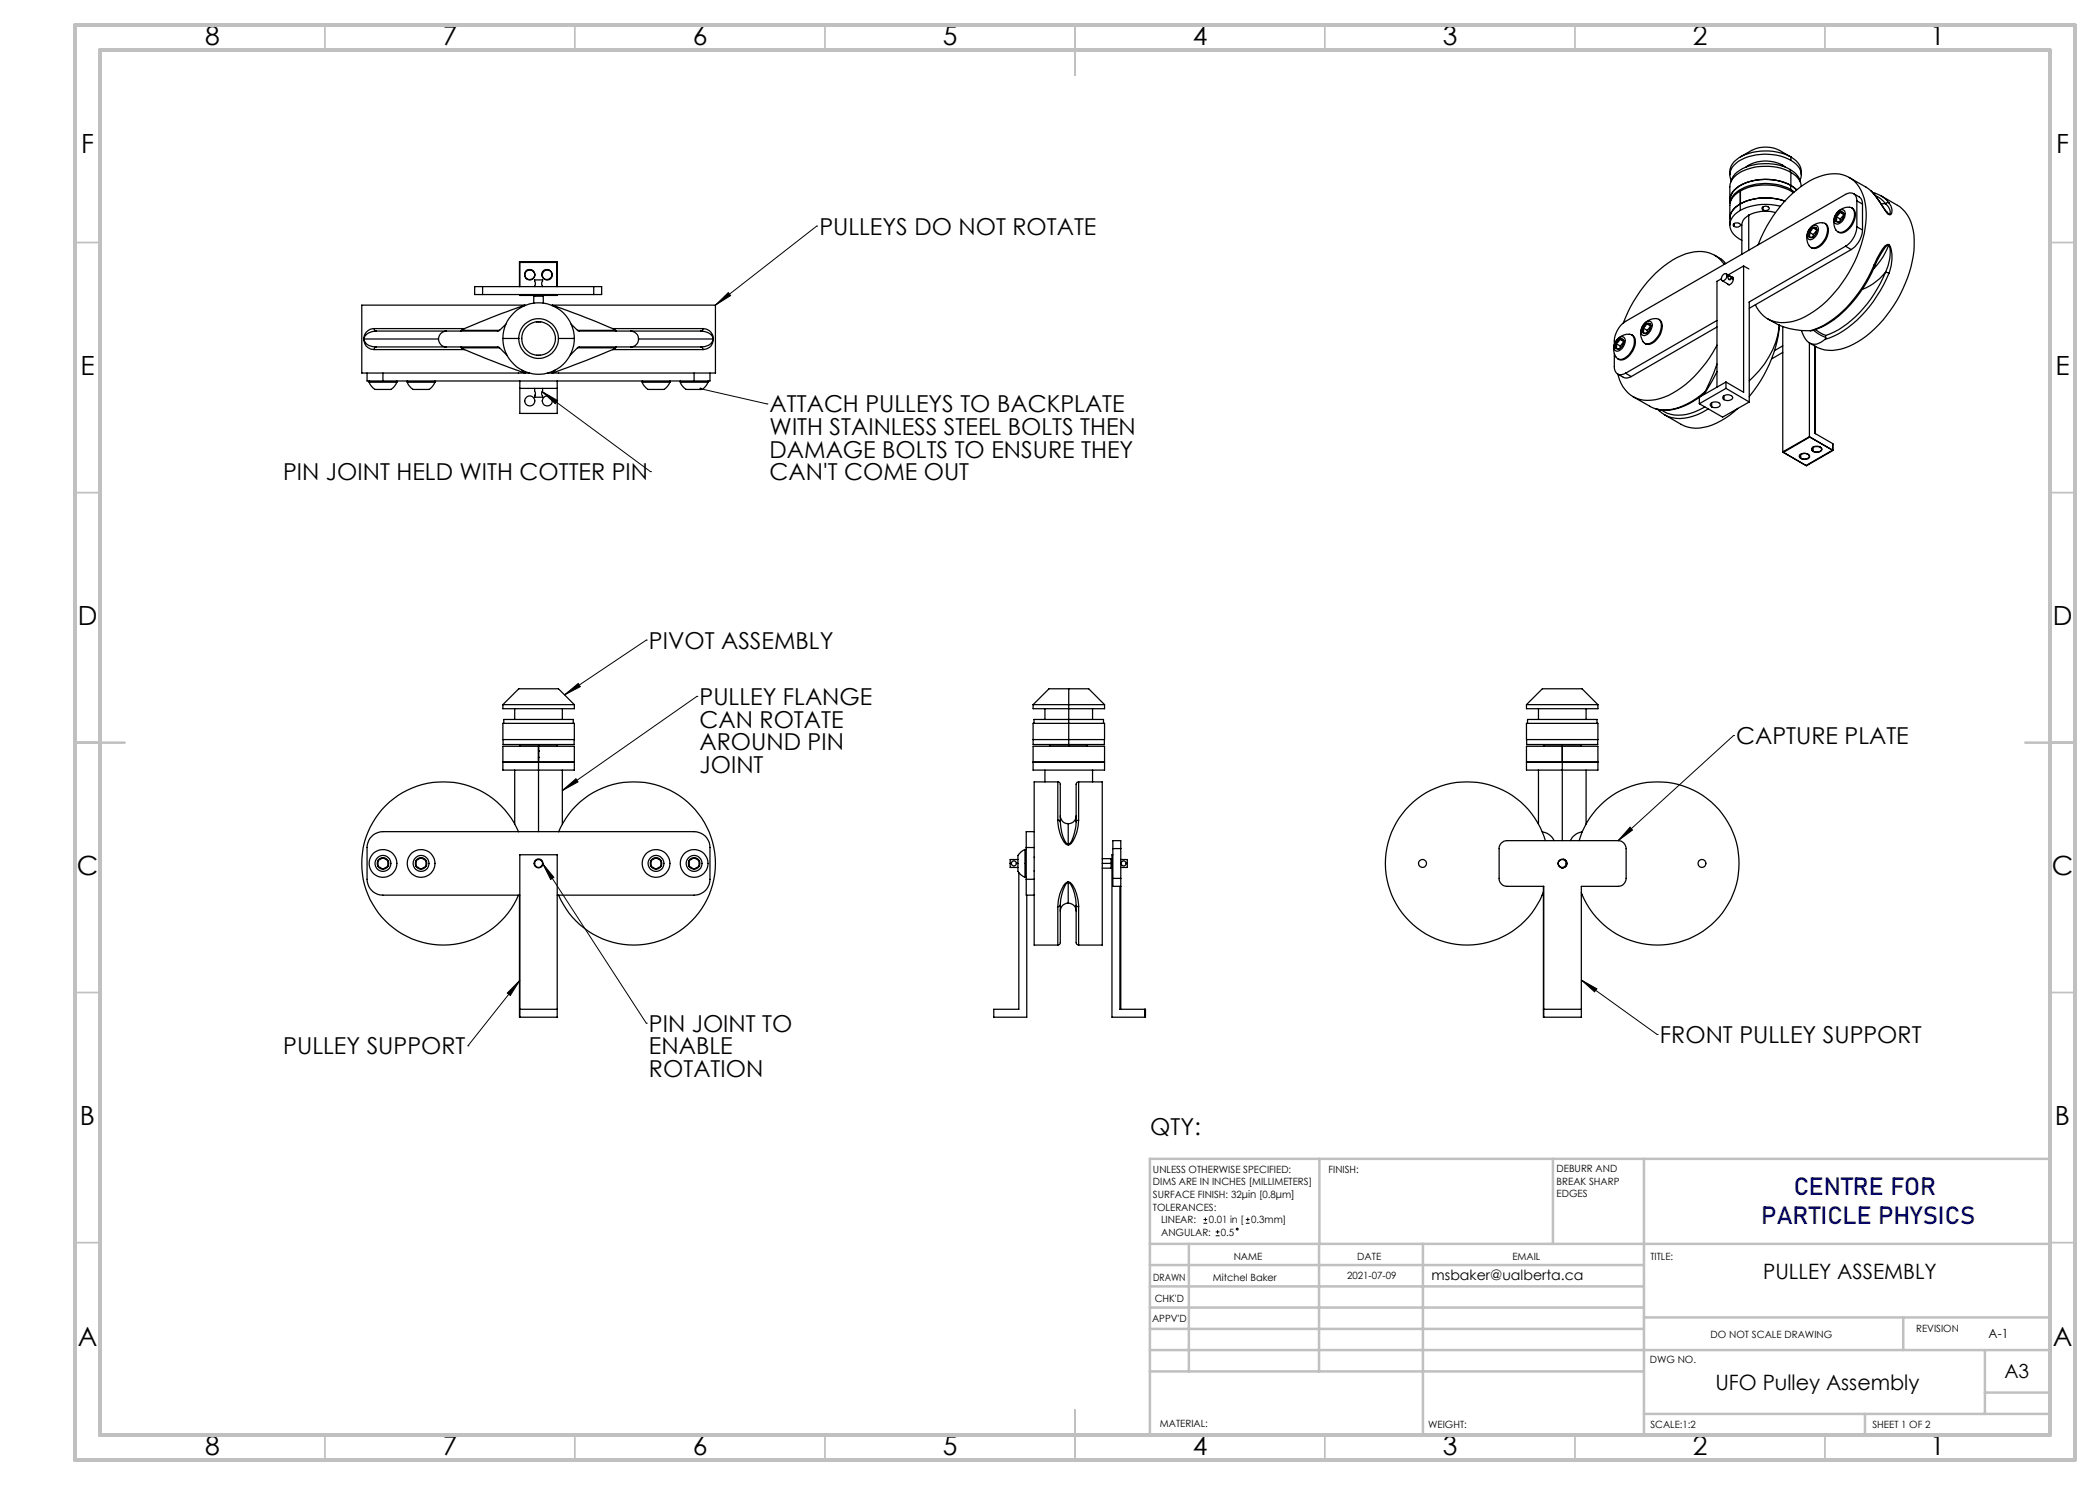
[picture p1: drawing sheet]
<svg xmlns="http://www.w3.org/2000/svg" width="420mm" height="297mm" viewBox="0 0 420 297" stroke-linecap="round" stroke-linejoin="round" font-family="sans-serif">
<g fill="none" stroke="#000" stroke-width=".2">
<path d="M163.3 45.2h.1M163.3 45.2l-20.2 15.8M108.4 78.3l21.7 16M108.4 78.3l3.1 1.8-.4 .6zM140.1 77.7l13.3 3.1M143.1 61l2.6-2.5 .4 .6zM130.1 94.3h.1M153.4 80.8h.1M112.9 139l2.7-2.3 .5 .6zM129.3 128h.1M129.3 128l-16.4 11M139.4 139.3h.1"/>
<path d="M139.4 139.3l-26.9 18.8M112.5 158.1l2.7-2.4 .4 .7zM346.7 147.1h.1M346.7 147.1l-23.1 21M108.5 172.7l20.8 31.9M108.5 172.7l2.3 2.8-.7 .4zM326 165.4l.5 .6-2.9 2.1zM104 196.1l-10.4 13.1M104 196.1l-1.9 3-.6-.5zM316.3 196l15.1 10.9M316.3 196l3.1 1.8-.5 .6zM93.6 209.2h.1"/>
<path d="M129.3 204.6h.1M331.4 206.9h.1M240.7 244.6h.7M240.7 243.9h.7M241.1 243.5v.8M243.1 247.2h.8M243.1 246.4h.8M243.5 246v.8M249.2 244.6h.7M249.2 243.9h.7M249.6 243.5v.8"/>
<circle cx="247.5" cy="245.8" r=".19"/>
</g>
<g fill="none" stroke="#c0c0c0" stroke-width=".35">
<path d="M65 5v5M115 5v5M165 5v5M215 5v10M265 5v5M315 5v5M365 5v5M15 48.5h5M410 48.5h5M15 98.5h5M410 98.5h5M15 148.5h10"/>
<path d="M405 148.5h10M15 198.5h5M410 198.5h5M15 248.5h5M410 248.5h5M65 287v5M115 287v5M165 287v5M215 282v10M265 287v5M315 287v5M365 287v5"/>
</g>
<g fill="none" stroke="#c0c0c0" stroke-width=".5">
<path d="M263.9 231.8v17M310.6 231.8v17M328.8 231.8v55.2M410 231.8h-180v55.2M230 248.8h180M230 257.3h98.8M230 253h98.8M237.8 248.8v25.5M263.8 248.8v25.5M284.6 248.8v38.2M230 265.8h98.8M230 261.5h98.8"/>
<path d="M230 274.3h98.8M230 270h180M328.8 263.5h81.2M380.6 263.5v6.5M397 270v12.8M397 278.5h13M328.8 282.8h81.2M373 282.8v4.2"/>
</g>
<path d="M15 5h400v287h-400zM20 10h390v277h-390z" fill="none" stroke="#c0c0c0" stroke-width=".7"/>
<path d="M112.9 139l2.7-2.3 .5 .6zM112.5 158.1l2.7-2.4 .4 .7zM108.5 172.7l2.3 2.8-.7 .4zM104 196.1l-1.9 3-.6-.5zM143.1 61l2.6-2.5 .4 .6zM108.4 78.3l3.1 1.8-.4 .6zM139.9 77.6v.1h.2h-.2a.25 .25 0 0 0 .3 .3 .25 .25 0 0 0 .1-.4 .25 .25 0 0 0-.4 0zM316.3 196l3.1 1.8-.5 .6zM326 165.4l.5 .6-2.9 2.1z" fill="#000"/>
<g fill="none" stroke="#000" stroke-width=".25">
<path d="M348.1 31.4a11.2 11.2 0 0 1 3.8-1.9l1.2-.1 1.2 .1a10.4 10.4 0 0 1 3.9 1.9M348.1 38.2a3.6 3.6 0 0 0-2.1 2.9v3.9M348.1 38.2v3.9M348.1 38.2h.1M348.1 38.2v2.6a11.3 11.3 0 0 1 8.9-.6 10.7 10.7 0 0 0-10 1.3 3 3 0 0 0-1 2.2M348.1 38.2a11 11 0 0 1 10.6 .3M356.5 33a7 7 0 0 0-7.3 .4M356.5 33l.6 .4M356.5 33v.2M358 33.9a10.7 10.7 0 0 0-10.6 .5 3.3 3.3 0 0 0-1.2 1.9M358 33.9l.6 .4a3.5 3.5 0 0 1 1.4 2M358 33.9v.5"/>
<path d="M358.1 37.1a10.7 10.7 0 0 0-10.8 .5 3.2 3.2 0 0 0-1.3 3.1 3.6 3.6 0 0 1 2.4-3 11.1 11.1 0 0 1 9.7 .2M358.1 37.9l.7 .5M358.1 37.1l1.2 .9M358.1 37.1v.8M358.2 37.1l1.1 .9M358.2 37.1a11.2 11.2 0 0 0-10.4 .1 3.2 3.2 0 0 0-1.8 3.2M358.2 34.5a11 11 0 0 0-10.9 .5 3.1 3.1 0 0 0-1.3 2.4v2.6M358.2 32.1a3.1 3.1 0 0 1 1.8 3.9v.1M358.2 32.1a10.7 10.7 0 0 0-10.9 .5 2.75 2.75 0 0 0-1 3.5M358.2 31.4a11.2 11.2 0 0 0-10.4 .2 3.3 3.3 0 0 0-1.8 3.4M358.2 34.5a3.7 3.7 0 0 1 2.1 2.7M358.2 31.4a3.5 3.5 0 0 1 2.1 3.6"/>
<path d="M358.2 31.4v.7M358.2 34.5v2.6M369.9 35.5l3.3 1.9 1.6 1.4M370.7 38.7a2.62 2.62 0 0 1 1.7 1.3l.1 .8M374.2 38.2l.7 .7M374.5 38.5l.4 .1M374.8 38.8l2.2 3.3 .8 .8M374.8 38.8l.1 .1M374.9 38.9l2.4 3.5M375 38.6l1.7 .9 1.1 1.1M375.1 39.1a5.2 5.2 0 0 1 2 1.6M376.1 39.1l3.4 2a7.8 7.8 0 0 1 3.3 6.9 24.9 24.9 0 0 1-6.2 16 15.8 15.8 0 0 1-10.1 6.1 7.4 7.4 0 0 1-4.6-1.5v18.7"/>
<path d="M96.5 57.3h-1.6v1.6h1.6M96.5 57.3v1.6M96.5 58.9h22.2M96.5 57.3h22.2M103.9 57.3v-5h7.5v5M104 57.3v-4.8h7.4v4.8M104 58.9v.2h7.4v-.2M106.9 57.3v-.1a.78 .78 0 0 0 0-1v-.2h1.6l-.2 .5 .2 .8M106.9 57.2v.1M106.9 59.1v.1M108.5 59.1v.1M118.7 57.3h1.6v1.6h-1.6"/>
<path d="M118.7 57.3v1.6M342.9 51a4.5 4.5 0 0 1 2.2 1.7M344.3 55.8l-.9 .5v21.1M344.4 56.1l1.5 .9M344.8 52.9a6 6 0 0 0-6.8-2.4 18.8 18.8 0 0 0-10 7.8l-1.9 3.1-1.4 3.2M345.2 54.7l1.4 .9M345.4 55.1l-.3 .7-.4 .3h-.3l-.1-.3M345.4 55.1l-.1-.3a.84 .84 0 0 0-1 1M345.4 55.1l.2 .1M345.6 55.2a.43 .43 0 0 0 0 .6 .43 .43 0 0 0 .6 0l.1-.2M345.6 55.2v-.2l.3 .2 .4 .4M346.3 55.3h.1a.83 .83 0 0 1-.2 1.5l-.4 .2-.3-.3"/>
<path d="M346.3 55.6l.4 .3M346.3 55.6l-.5 .3M346.7 44.8l.7-.2a.52 .52 0 0 1 .7 .6l-.4 .2h-.6l-.4-.2zM346.9 44.7v.6M348.1 42.1a3.1 3.1 0 0 0-1.9 4 4.4 4.4 0 0 0 2.2 2M348.7 53.2v25.3l-3.5-2.1M348.7 53.2l1.1 .6M348.7 53.2l-3.1 1.8M349.7 43a2.27 2.27 0 0 0-1.3 2v5.9M349.7 43v7.1M351.6 49a24.7 24.7 0 0 1 11.2-13.3 7.3 7.3 0 0 1 7.6 .1 9 9 0 0 1 2.8 7.7 25.6 25.6 0 0 1-11.3 19.3 8.3 8.3 0 0 1-8.6 .8 6.4 6.4 0 0 1-2.2-2.6M352.4 41.5l.7-.3 .5 .2 .3 .3a.83 .83 0 0 1-.8 .4 .83 .83 0 0 1-.7-.4z"/>
<path d="M352.6 41.4v.6M355.1 42.5a7.7 7.7 0 0 0-5.4 .5M356.1 41.2a11.4 11.4 0 0 0-8 .9M361.8 47.4a.46 .46 0 0 0 .7 0M361.8 46.4l-.1 .4 .1 .6M361.8 47.4h.7M361.8 46.4l.1 .6-.1 .4M361.8 46.4l.9 .5M362.1 45.6a2.35 2.35 0 0 1 3.1-.7 3.6 3.6 0 0 1-2.5 4.7h-.3a2.47 2.47 0 0 1-.7-3.6zM362.2 45.5a.81 .81 0 0 1 1-.4 .81 .81 0 0 1 .4 1.1 2.03 2.03 0 0 1-1.7 1.7 1.01 1.01 0 0 1-.3-1.4zM362.5 45.5l.4-.1 .4 .2M362.5 45.5l-.7 .9"/>
<path d="M362.5 45.5l.8 .1M362.5 45.5l-.2 .5-.5 .4M362.5 45.5l.8 .5M362.7 46.9v.4M363.3 45.6a1.51 1.51 0 0 1-.8 1.8M363.3 45.6l.1 .5M363.4 46.1l-.7 .8M364.9 44.7a1.73 1.73 0 0 1 .6 2.3 3.6 3.6 0 0 1-2.6 2.7l-.7-.2M367.2 44.3l.3 .1 .4-.1M367.2 43.3l-.1 .3 .1 .7M367.2 44.3h.7M367.2 43.3l.1 .5-.1 .5"/>
<path d="M367.2 43.3l.9 .5M367.5 42.4l.3-.2a.75 .75 0 0 1 1-.1 .75 .75 0 0 1 .2 1 1.87 1.87 0 0 1-1.7 1.7 1.02 1.02 0 0 1-.4-1.4zM367.8 42.1a2.21 2.21 0 0 1 2.8-.3 3.4 3.4 0 0 1-1.1 4 1.38 1.38 0 0 1-1.4 .7 1.38 1.38 0 0 1-1.1-.9 3.1 3.1 0 0 1 .8-3.5zM367.9 42.4l.4-.1 .3 .2M367.9 42.4l-.4 .4-.3 .5M367.9 42.4l.7 .1M367.9 42.4l-.2 .5-.5 .4M367.9 42.4l.8 .5M368.1 43.8v.4M368.6 42.5a1.55 1.55 0 0 1-.7 1.8M368.6 42.5l.2 .5M368.8 43l-.7 .8"/>
<path d="M369.1 49.2l-19.3 11.2M369.1 49.2l1.1 .7M370.2 49.9l-20.4 11.8M370.3 41.6a1.66 1.66 0 0 1 .6 2.2 3.7 3.7 0 0 1-2.7 2.8l-.6-.2M371.4 40.2a1.38 1.38 0 0 0-.7-1.5 1.38 1.38 0 0 0-1.6 .2l-44 25.4a5.1 5.1 0 0 0-2.2 4.6M371.4 45.4a4.9 4.9 0 0 1-2.3 3.8M371.4 40.2v5.2M371.4 45.4l1.1 .6M371.4 40.2l1.1 .6M372.5 46a5 5 0 0 1-2.3 3.9M372.5 40.8v5.2M374.8 53l.2 .1a25.2 25.2 0 0 1-9.9 11.9l-2.4 1.1"/>
<path d="M374.8 53a24.3 24.3 0 0 1-10.9 12.5l-1.8 .6M377.1 54.4a23.7 23.7 0 0 1-10.2 12l-1.7 .7M377.1 54.4l.7 .3M377.1 40.7a1.96 1.96 0 0 1 .9 2.1h-.3M377.1 54.4a10.5 10.5 0 0 1-4.6 3.5M377.1 40.7l-.8 .1M377.2 42.3l.5 .5M377.3 42.4h.1M377.3 42.4l.4 .4M377.7 49.1l-.1-.1a1.61 1.61 0 0 0-1 1.1l-1.6 3M377.7 49.1h.1a2.16 2.16 0 0 1 .2 1.8l-.4 2.3-.5 1.2M377.7 42.8l.1 .1"/>
<path d="M377.7 49.1l-1.1 2.3-1.9 2.4M377.8 48.9a2.19 2.19 0 0 1 .6 2 8.9 8.9 0 0 1-.6 3.8M377.8 48.9h-.1a1.49 1.49 0 0 0-1.2 .9l-1.7 3.2M377.8 48.9l-.1 .2M377.8 40.6a1.87 1.87 0 0 1 .3 2.3h-.3M377.8 54.7a24.3 24.3 0 0 1-11 12.5l-1.8 .7M377.8 40.6l-.3-.1-.4 .2M72.8 67.8a2.03 2.03 0 0 0 2 2.1M72.8 67.8h.1M72.8 67.8v.2a2.09 2.09 0 0 0 2.4 1.4M72.8 67.8h14.9M73.4 74.6v1.6h3.2"/>
<path d="M73.8 76.4a1.85 1.85 0 0 0 2.3 1.5h1a1.61 1.61 0 0 0 2.1-1l.2-.5M73.8 76.4h5.6M73.8 76.2v.2M74.8 65.7h18.1M74.8 65.7a2.01 2.01 0 0 0-2 2.1M74.8 69.9h18.1M74.8 65.7l.1 .4 .3 .1M75.2 66.2h17M75.2 69.4h17M75.2 69.4l-.3 .2-.1 .3M75.2 66.2a2.18 2.18 0 0 0-2.4 1.6M76.6 74.6v1.6"/>
<path d="M76.6 76.2h62.2M79.4 76.2v.2M81.5 76.4a1.85 1.85 0 0 0 2.2 1.5h1a1.61 1.61 0 0 0 2.1-1l.2-.5M81.5 76.4h5.5M81.5 76.2v.2M87 76.2v.2M87.7 67.8a1.57 1.57 0 0 0 1.6 1.6M89.3 66.2a1.63 1.63 0 0 0-1.6 1.6M92.2 69.4h7.4l.3 .2M92.2 69.4l.1 .2M92.3 66.1l-.1 .1M92.3 69.6l.6 .3"/>
<path d="M92.3 69.6h7.6M92.3 66.1h7.6M92.9 69.9l7.2 2.9 4.9 1.8-.6-.6M92.9 65.7l-.6 .4M99.9 66.1l-.2 .1h-7.5M99.9 69.6l1.5 1.4M100.6 67.7a7.1 7.1 0 0 1 7.1-7.1 7.1 7.1 0 0 1 7.2 7.1M100.6 67.7a7.1 7.1 0 0 0 7.1 7.2 7.1 7.1 0 0 0 7.2-7.2M100.6 67.7h3.2M101.2 64.8l-1.3 1.3M103.8 67.7a4 4 0 0 1 3.9-4 4 4 0 0 1 4 4M103.8 67.7a4 4 0 0 0 3.9 4 4 4 0 0 0 4-4"/>
<path d="M104 76.2v6.5h7.4v-6.5M104 77.7h7.4M105 61h-32.6v13.6h33.5M105 61l-5.7 2.1-6.4 2.6M105 61l-.2 .2M106.8 60.6v-1.4h1.9v1.4M106.9 77.7v.5a.78 .78 0 0 1 0 1M107 79l-.1 .2M107.3 64.4h.8M107.3 71h.8M108.5 77.7v.5l-.2 .3 .2 .9h-1.6v-.2M110.5 61h32.6v13.6h-33.5"/>
<path d="M110.5 61l5.7 2.1 6.4 2.6M110.5 61l.1 .2M111.7 67.7h3.2M114.2 64.8l1.3 1.3M115.5 66.1l.2 .1h7.5M115.5 66.1h7.6M115.5 69.6h7.6M115.5 69.6l-1.4 1.4M122.6 69.9l-5.3 2.2-6.8 2.5 .5-.6M122.6 69.9h18M122.6 65.7h18M122.6 65.7l.5 .4"/>
<path d="M123.1 66.1l.1 .1M123.1 69.6l-.5 .3M123.2 69.4h-7.4l-.3 .2M123.2 66.2h17M123.2 69.4l-.1 .2M123.2 69.4h17M126.1 66.2a1.63 1.63 0 0 1 1.6 1.6M127.7 67.8a1.57 1.57 0 0 1-1.6 1.6M127.7 67.8h14.9M128.4 76.4a1.85 1.85 0 0 0 2.3 1.5h1a1.61 1.61 0 0 0 2.1-1l.2-.5M128.4 76.4h5.6M128.4 76.2v.2"/>
<path d="M134 76.2v.2M136.1 76.4a1.85 1.85 0 0 0 2.2 1.5h1a1.61 1.61 0 0 0 2.1-1l.2-.5M136.1 76.4h5.5M136.1 76.2v.2M138.8 74.6v1.6M140.2 69.4l.3 .2 .1 .3M140.2 66.2a2.11 2.11 0 0 1 2.4 1.5v.1M140.6 65.7a2.03 2.03 0 0 1 2.1 2.1M140.6 65.7l-.1 .3-.3 .2M141.6 76.2v.2M142 74.6v1.6h-3.2M142.6 67.8v.2a2.11 2.11 0 0 1-2.4 1.4"/>
<path d="M142.6 67.8h.1M142.7 67.8a2.02 2.02 0 0 1-2.1 2.1M322.9 70.7v2.6a1.38 1.38 0 0 0 .6 1.5 1.38 1.38 0 0 0 1.6-.2M323.2 69.7l.2 .1 .5-.1M323.2 68.7l-.1 .4 .1 .6M323.2 69.7h.7M323.2 68.7l.1 .5-.1 .5M323.2 68.7l.9 .5M323.5 67.9a2.3 2.3 0 0 1 3.1-.7 3.6 3.6 0 0 1-2.5 4.7h-.4a2.66 2.66 0 0 1-.2-4zM323.5 67.8a.81 .81 0 0 1 1.1-.4 .81 .81 0 0 1 .4 1.1 1.95 1.95 0 0 1-1.7 1.7 1.18 1.18 0 0 1-.2-1.8zM323.9 67.8a.49 .49 0 0 1 .7 .1M323.9 67.8l-.7 .9"/>
<path d="M323.9 67.8l.7 .1M323.9 67.8l-.2 .5-.5 .4M323.9 67.8l.8 .5M324.1 69.2v.4M324.6 67.9a1.51 1.51 0 0 1-.7 1.8M324.6 67.9l.1 .5M324.7 68.4l-.6 .8M325.1 74.6l1.1 .7M326.3 67l.2 .1a2 2 0 0 1 .3 2.6 3.4 3.4 0 0 1-2.6 2.3l-.7-.2M328.6 66.5l.2 .2 .5-.1M328.6 65.6l-.1 .4 .1 .5M328.6 66.5l.7 .1"/>
<path d="M328.6 65.6l.1 .5-.1 .4M328.6 65.6l.9 .5M328.8 64.8a2.35 2.35 0 0 1 3.2-.7 3.6 3.6 0 0 1-2.5 4.7h-.4a2.7 2.7 0 0 1-.3-4zM329.2 64.4a.78 .78 0 0 1 1 0 .78 .78 0 0 1 .2 1 1.94 1.94 0 0 1-1.7 1.7 .98 .98 0 0 1-.4-1.5zM329.3 64.7l.4-.1 .3 .2M329.3 64.7l-.7 .9M329.3 64.7l.7 .1M329.3 64.7l-.2 .5-.5 .4M329.3 64.7l.8 .5M329.5 66.1v.4M330 64.8a1.55 1.55 0 0 1-.7 1.8M330 64.8l.1 .5"/>
<path d="M330.1 65.2l-.6 .9M331.7 63.8a1.7 1.7 0 0 1 .6 2.3 3.8 3.8 0 0 1-2.7 2.8l-.7-.3M341 78.6a12.7 12.7 0 0 1-8.2 3.5l-1.7-.4M341.1 78.3a12.5 12.5 0 0 1-8.9 3.7l-1.2-.3-1-.4-3.4-2M343.4 69a22 22 0 0 1-10.6 10.4 6.5 6.5 0 0 1-7.8-1.4 7.8 7.8 0 0 1-1.5-3.2 2.67 2.67 0 0 0 2 .8l.7-.3M343.4 72.8l-.6 1.8-1.7 3.7M343.4 74.3l-2.4 4.3 .1-.3M343.4 64.1l-18.3 10.5M343.4 65.4l-17.2 9.9M344.6 79.3a1.31 1.31 0 0 1 1.9 .1 1.12 1.12 0 0 1-1.9 .2zM344.8 79.1v.8M345.2 77.7l-5.3 3"/>
<path d="M345.2 76.4l-5.3 3v1.3M345.2 76.4v1.3M345.2 77.7l4.6 2.7M349.8 60.5v19.9M353.6 63.8a13.9 13.9 0 0 0 8.5 2.3M355.8 65a16.7 16.7 0 0 1-6 11.2M355.9 65a26 26 0 0 1-6.1 14.3M356.6 69.2l-1.7 .9M356.6 70.5l-2.3 1.3M356.6 65.3v25.1M360.3 66.1l.1 .4a2.75 2.75 0 0 0 3 2.3l1.6-.9M362.7 66.1h-.6"/>
<path d="M362.8 66.1l.9 .7 1.4 .7M363 69.2v17.5l3.5 2 .1 1.4M363.1 69.3v17.4M363.1 65.9l2.1 1.2M365.1 67.5l-.1 .4M365.2 67.1l-.1 .4M331.5 81.9l.3 .3M341 81.4a8.7 8.7 0 0 1-7.6 1.3l-1-.7M341.6 81.8a8.6 8.6 0 0 1-8.6 1.2l-1.1-.8M342.2 80.7a1.3 1.3 0 0 1 1.8 .2 1.08 1.08 0 0 1-1.8 .3l-.1-.1zM342.3 80.5v.9M347.6 81.7a13.2 13.2 0 0 1-8.5 4 6.3 6.3 0 0 1-2.9-.8l-3.3-2"/>
<path d="M349.8 80.4l-5.3 3-4.6-2.7M356.7 90.4v.1M360 91a1.26 1.26 0 0 1 1.8 .2 .96 .96 0 0 1-1.4 .6 .51 .51 0 0 1-.4-.8zM360 91a1.31 1.31 0 0 1 1.9 .2 1.1 1.1 0 0 1-1.9 .3l-.1-.1zM360.2 90.9v.7M361.9 87.3l4.6 2.7-5.3 3.1-4.6-2.7M361.9 87.3l-5.3 3.1M362.4 89.6a1.35 1.35 0 0 1 1.9 .1 1.12 1.12 0 0 1-1.9 .4zM362.6 89.5a1.12 1.12 0 0 1 1.7 .5 1.15 1.15 0 0 1-2-.2zM362.6 89.5v.7M366.5 88.8h.1M366.6 90.1l-4.7-2.7-5.2 3.1"/>
<path d="M366.6 90.1l-5.3 3.1-4.6-2.7M213.7 137.8h4l3.2 3.1M213.7 137.8h-3.9l-3.2 3.1M213.7 137.8v11.5M100.6 152.4h14.3M100.6 149.3h14.3v4.7h-14.3zM100.6 140.9h14.3M100.6 140.9v.8h14.3v-.8M100.6 144.7h14.3l-.1 4.2h-14.2zM100.6 147.9h14.3M100.6 140.9l3.2-3.1h7.9l3.2 3.1M100.8 144.7v-.8h13.9v.8"/>
<path d="M102.9 141.7v2.2M102.9 154v10.8M104 148.9h7.4M104 148.9v.4M107.7 150.2h.1M107.7 151.5h.1M107.7 149.3h.1M107.7 149.3v17M111.4 148.9v.4M112.5 141.7v2.2M112.5 154v10.8M206.6 149.3h14.3v4.7h-14.3z"/>
<path d="M206.6 152.4h14.3M206.6 140.9h14.3M206.6 140.9v.8h14.3v-.8M206.6 147.9h14.3v-3.2h-14.3v4.2h14.3v-1M206.8 144.7v-.8h13.9v.8M209 141.7v2.2M209 154v2.4M210 148.9h7.5M210 148.9v.4M211.6 156.4h.1a.71 .71 0 0 1 .4 1v6.9M211.6 156.4h-4.8v32.6h4.8M211.6 156.4v7.6"/>
<path d="M215.7 156.4h-.1a.71 .71 0 0 0-.4 1v6.9M215.7 156.4h4.8v32.6h-4.8M215.7 156.4v7.6M217.5 148.9v.4M218.5 141.7v2.2M218.5 154v2.4M305.3 149.3h14.3v4.7h-14.3zM305.3 152.4h14.3M305.3 144.7h14.3v3.2h-14.3zM305.3 140.9h14.3M305.3 140.9v.8h14.3v-.8M305.3 140.9l3.2-3.1h7.9l3.2 3.1"/>
<path d="M305.3 147.9v1h14.2v-1M305.5 144.7v-.8h13.9v.8M307.7 141.7v2.2M307.7 154v10.8M308.7 148.9v.4M312.5 149.3v18.8M316.2 148.9v.4M316.2 148.9h-7.5M317.2 141.7v2.2M317.2 154v10.8M75.6 173.2l1 .6M75.6 173.2l.3 .4 .7 .2"/>
<path d="M75.6 172.1v1.1M75.6 172.1l-.1 .4 .1 .7M76.6 171.6l1 .5M76.6 171.6a1.11 1.11 0 0 1 1 .5M76.6 171.6l-1 .5M76.6 171.6a1.11 1.11 0 0 0-1 .5M77.6 173.2l-.3 .4-.7 .2M77.6 173.2l-1 .6M77.6 172.1a.99 .99 0 0 1 0 1.1M77.6 172.1v1.1M83.2 173.2l1 .6M83.2 173.2l.3 .4 .7 .2"/>
<path d="M83.2 172.1v1.1M83.2 172.1l-.1 .4 .1 .7M84.2 171.6l1 .5M84.2 171.6a1.11 1.11 0 0 1 1 .5M84.2 171.6a1.11 1.11 0 0 0-1 .5M84.2 171.6l-1 .5M85.2 173.2l-1 .6M85.2 173.2l-.3 .4-.7 .2M85.2 172.1a.99 .99 0 0 1 0 1.1M85.2 172.1v1.1M103.7 166.4a16.3 16.3 0 0 0-25-6.7 16.3 16.3 0 0 0 0 25.9 16.3 16.3 0 0 0 25-6.6M103.9 179v24.4h7.5v-32.4h-7.4v32.4"/>
<path d="M104 179h-27.4a3.2 3.2 0 0 1-3.2-3.1v-6.4a3.2 3.2 0 0 1 3.2-3.2h62.2a3.1 3.1 0 0 1 3.2 3.2v6.4a3.1 3.1 0 0 1-3.2 3.1h-27.4M111.7 166.4a16.3 16.3 0 0 1 25-6.6 16.3 16.3 0 0 1 0 25.8 16.3 16.3 0 0 1-25-6.6M130.2 173.2l1 .6M130.2 173.2l.3 .4 .7 .2M130.2 172.1l-.1 .4 .1 .7M130.2 172.1v1.1M131.2 171.6l1 .5M131.2 171.6a1.11 1.11 0 0 1 1 .5M131.2 171.6a1.11 1.11 0 0 0-1 .5M131.2 171.6l-1 .5M132.2 173.2l-1 .6M132.2 173.2l-.3 .4-.7 .2"/>
<path d="M132.2 172.1a.99 .99 0 0 1 0 1.1M132.2 172.1v1.1M137.8 173.2l.3 .4 .7 .2M137.8 173.2l1 .6M137.8 172.1v1.1M137.8 172.1l-.1 .4 .1 .7M138.8 171.6l-1 .5M138.8 171.6a1.11 1.11 0 0 0-1 .5M138.8 171.6l1 .5M138.8 171.6a1.11 1.11 0 0 1 1 .5M139.8 173.2l-.3 .4-.7 .2M139.8 173.2l-1 .6"/>
<path d="M139.8 172.1v1.1M139.8 172.1a.99 .99 0 0 1 0 1.1M202 172.7v.8h1.6M202 172.7h.3M202.3 172.7a.49 .49 0 0 1 .5-.5 .49 .49 0 0 1 .5 .5M202.3 172.7a.49 .49 0 0 0 .5 .5 .49 .49 0 0 0 .5-.5M203.3 172.7h.3M203.6 172.7v.3a1.86 1.86 0 0 0 .4 1.8l1 .7M203.6 171.9h-1.6v.8M203.8 174.5v27.4h-5v1.5h6.6v-24.4M205 169.9l-.4 .2a1.73 1.73 0 0 0-1 1.9v.7M205 169.9v5.6"/>
<path d="M205 175.5h.2M205 169.9h.2M205.2 175.9v3.1h1.6M205.2 169.5h1.6M205.2 175.9h1.6M205.2 169.5v6.4M206.8 174.2l.1 .1M206.8 166.3h-1.6v3.2M206.8 171.4l.1 .1M211.6 164a7.6 7.6 0 0 0 1.5 4.8l.5 .2M211.6 164l.4 .1 .1 .2M212.1 163.2a1.57 1.57 0 0 0 1.5 1.5"/>
<path d="M212.1 164.3a6.1 6.1 0 0 0 1.5 4.6M213.6 176.4a1.83 1.83 0 0 1 1.4 1.5 9.2 9.2 0 0 1 .7 3.4M213.6 176.4h-.1a2.24 2.24 0 0 0-1.2 1.5l-.6 2.2-.1 1.2M213.6 176.4v.1M213.6 168.9v.1M213.6 176.5l.2 .1a6.5 6.5 0 0 1 1.4 4.5M213.6 176.5h-.1a1.98 1.98 0 0 0-.9 1.5l-.5 2v1.1M213.6 176.5v4.1M213.6 164.7v4.2M215.2 163.2a1.57 1.57 0 0 1-1.6 1.5M215.2 164.3v.1a7.4 7.4 0 0 1-1.3 4.4l-.3 .1M215.7 164a6.8 6.8 0 0 1-1.7 4.9l-.4 .1"/>
<path d="M215.7 164l-.4 .1-.1 .2M220.5 171.7h1.7v1.9h-1.7M220.5 172.7h1.9M222.2 173.5h.2M222.2 171.9h.2M222.6 175.7v1.6h1.6M222.6 169.7v-1.6h1.6v1.6M222.6 171h-.2v32.4h6.7v-1.5h-5.1v-24.6M222.6 169.7h1.6M222.6 175.7h1.6M222.6 169.7v6M224.2 175.7v1.6"/>
<path d="M224.2 171.9h1.3v.8M224.2 169.7v6M224.2 177.3v24.6M224.2 172.7h.1M224.2 172.7a.49 .49 0 0 0 .5 .5 .49 .49 0 0 0 .5-.5M224.2 172.7a.49 .49 0 0 1 .5-.5 .49 .49 0 0 1 .5 .5M225.2 172.7h.3M225.5 172.7v.8h-1.3M308.4 166.4a3.2 3.2 0 0 1 2.4 1.7M308.4 179h.3M308.7 177.3v26.1h7.6v-26.1h7.3a1.63 1.63 0 0 0 1.6-1.6v-6a1.63 1.63 0 0 0-1.6-1.6h-22.2a1.57 1.57 0 0 0-1.6 1.6v6a1.57 1.57 0 0 0 1.6 1.6h7.4v26.1M309.1 168.1a16.3 16.3 0 0 0-24.8-9 16.3 16.3 0 0 0-1 26.4 16.3 16.3 0 0 0 25.4-7.1"/>
<path d="M312.7 171.8a.89 .89 0 0 1 .6 1.1 .89 .89 0 0 1-1 .7M315.8 168.1a16.3 16.3 0 0 1 24.8-8.9 16.3 16.3 0 0 1 1.1 26.3 16.3 16.3 0 0 1-25.4-7M316.3 179h.2M316.5 166.4a3 3 0 0 0-2.4 1.7M211.6 181.3v7.7M212.1 181.1v7.5l-.2 .3-.3 .1M212.1 181.1l-.5 .2M213.6 180.6a1.57 1.57 0 0 1 1.6 1.6M213.6 180.6a1.57 1.57 0 0 0-1.5 1.6M215.2 181.1v7.5l.2 .3 .3 .1M215.2 181.1l.5 .2M215.7 181.3v7.7"/>
<path d="M104 201.9h7.4M229 201.9v1.5M308.7 201.9h7.6"/>
<circle cx="105.9" cy="54.9" r="1.01"/>
<circle cx="105.9" cy="55" r="1"/>
<circle cx="109.4" cy="54.9" r="1.01"/>
<circle cx="109.5" cy="55" r="1"/>
<circle cx="107.7" cy="67.7" r="3.4"/>
<circle cx="106" cy="80.2" r="1.01"/>
<circle cx="109.4" cy="80.2" r="1.01"/>
<circle cx="76.6" cy="172.7" r="1.58"/>
<circle cx="76.6" cy="172.7" r="2.77"/>
<circle cx="84.2" cy="172.7" r="1.58"/>
<circle cx="84.2" cy="172.7" r="2.77"/>
<circle cx="107.7" cy="172.7" r=".88"/>
<circle cx="107.7" cy="172.7" r=".8"/>
<circle cx="131.2" cy="172.7" r="1.58"/>
<circle cx="131.2" cy="172.7" r="2.77"/>
<circle cx="138.8" cy="172.7" r="1.58"/>
<circle cx="138.8" cy="172.7" r="2.77"/>
<circle cx="284.5" cy="172.7" r=".8"/>
<circle cx="312.4" cy="172.7" r=".79"/>
<circle cx="312.5" cy="172.7" r=".89"/>
<circle cx="340.4" cy="172.7" r=".79"/>
</g>
<g font-size="5.3">
<text x="41" y="8.9">8</text>
<text x="88.5" y="8.9">7</text>
<text x="138.5" y="8.9">6</text>
<text x="188.5" y="8.9">5</text>
<text x="238.5" y="8.9">4</text>
<text x="288.5" y="8.9">3</text>
<text x="338.5" y="8.9">2</text>
<text x="386" y="8.9">1</text>
<text x="16.2" y="30.7">F</text>
<text x="411.2" y="30.7">F</text>
<text x="16.1" y="74.9">E</text>
<text x="411.1" y="74.9">E</text>
<text x="15.5" y="124.9">D</text>
<text x="410.5" y="124.9">D</text>
<text x="15.4" y="174.9">C</text>
<text x="410.4" y="174.9">C</text>
<text x="16" y="224.9">B</text>
<text x="411" y="224.9">B</text>
<text x="15.5" y="269.2">A</text>
<text x="410.5" y="269.2">A</text>
<text x="41" y="290.9">8</text>
<text x="88.5" y="290.9">7</text>
<text x="138.5" y="290.9">6</text>
<text x="188.5" y="290.9">5</text>
<text x="238.5" y="290.9">4</text>
<text x="288.5" y="290.9">3</text>
<text x="338.5" y="290.9">2</text>
<text x="386" y="290.9">1</text>
</g>
<g font-size="4.9" fill="#000080">
<text x="358.7" y="238.9">CENTRE FOR</text>
<text x="352.3" y="244.9">PARTICLE PHYSICS</text>
</g>
<g font-size="4.7">
<text x="163.9" y="47">PULLEYS DO NOT ROTATE</text>
<text x="153.9" y="82.5">ATTACH PULLEYS TO BACKPLATE</text>
<text x="153.9" y="87">WITH STAINLESS STEEL BOLTS THEN</text>
<text x="153.9" y="91.5">DAMAGE BOLTS TO ENSURE THEY</text>
<text x="56.6" y="96.1">PIN JOINT HELD WITH COTTER PIN</text>
<text x="153.9" y="96.1">CAN'T COME OUT</text>
<text x="129.8" y="129.7">PIVOT ASSEMBLY</text>
<text x="139.9" y="141">PULLEY FLANGE</text>
<text x="139.9" y="145.6">CAN ROTATE</text>
<text x="347.2" y="148.9">CAPTURE PLATE</text>
<text x="139.9" y="150.1">AROUND PIN</text>
<text x="139.9" y="154.6">JOINT</text>
<text x="129.8" y="206.4">PIN JOINT TO</text>
<text x="332" y="208.6">FRONT PULLEY SUPPORT</text>
<text x="56.7" y="210.9">PULLEY SUPPORT</text>
<text x="129.8" y="210.9">ENABLE</text>
<text x="129.8" y="215.4">ROTATION</text>
<text x="230.1" y="227.1">QTY:</text>
</g>
<g font-size="4.2">
<text x="352.6" y="255.8">PULLEY ASSEMBLY</text>
<text x="343.1" y="278.1">UFO Pulley Assembly</text>
</g>
<text font-size="3.9" x="400.9" y="275.5">A3</text>
<text font-size="2.8" x="286.3" y="255.9">msbaker@ualberta.ca</text>
<text font-size="2.5" x="397.7" y="267.6">A-1</text>
<g font-size="2">
<text x="230.6" y="234.6">UNLESS OTHERWISE SPECIFIED:</text>
<text x="230.6" y="237.1">DIMS ARE IN INCHES [MILLIMETERS]</text>
<text x="230.6" y="239.6">SURFACE FINISH: 32μin [0.8μm]</text>
<text x="265.7" y="234.6">FINISH:</text>
<text x="311.3" y="234.5">DEBURR AND</text>
<text x="311.3" y="237">BREAK SHARP</text>
<text x="311.3" y="239.5">EDGES</text>
<text x="230.6" y="242.1">TOLERANCES:</text>
<text x="232.2" y="244.6">LINEAR:</text>
<text x="241.7" y="244.6">0.01 in [</text>
<text x="250.2" y="244.6">0.3mm]</text>
<text x="232.2" y="247.1">ANGULAR:</text>
<text x="244.2" y="247.1">0.5</text>
<text x="246.7" y="252">NAME</text>
<text x="271.4" y="252">DATE</text>
<text x="302.5" y="251.9">EMAIL</text>
<text x="330.1" y="251.9">TITLE:</text>
<text x="230.6" y="256.1">DRAWN</text>
<text x="242.6" y="256.1">Mitchel Baker</text>
<text x="269.4" y="255.9">2021-07-09</text>
<text x="230.9" y="260.3">CHK'D</text>
<text x="230.4" y="264.4">APPV'D</text>
<text x="342.1" y="267.6">DO NOT SCALE DRAWING</text>
<text x="383.2" y="266.3">REVISION</text>
<text x="330" y="272.5">DWG NO.</text>
<text x="232" y="285.5">MATERIAL:</text>
<text x="285.6" y="285.5">WEIGHT:</text>
<text x="330.1" y="285.6">SCALE:1:2</text>
<text x="374.5" y="285.6">SHEET 1 OF 2</text>
</g>
</svg>
